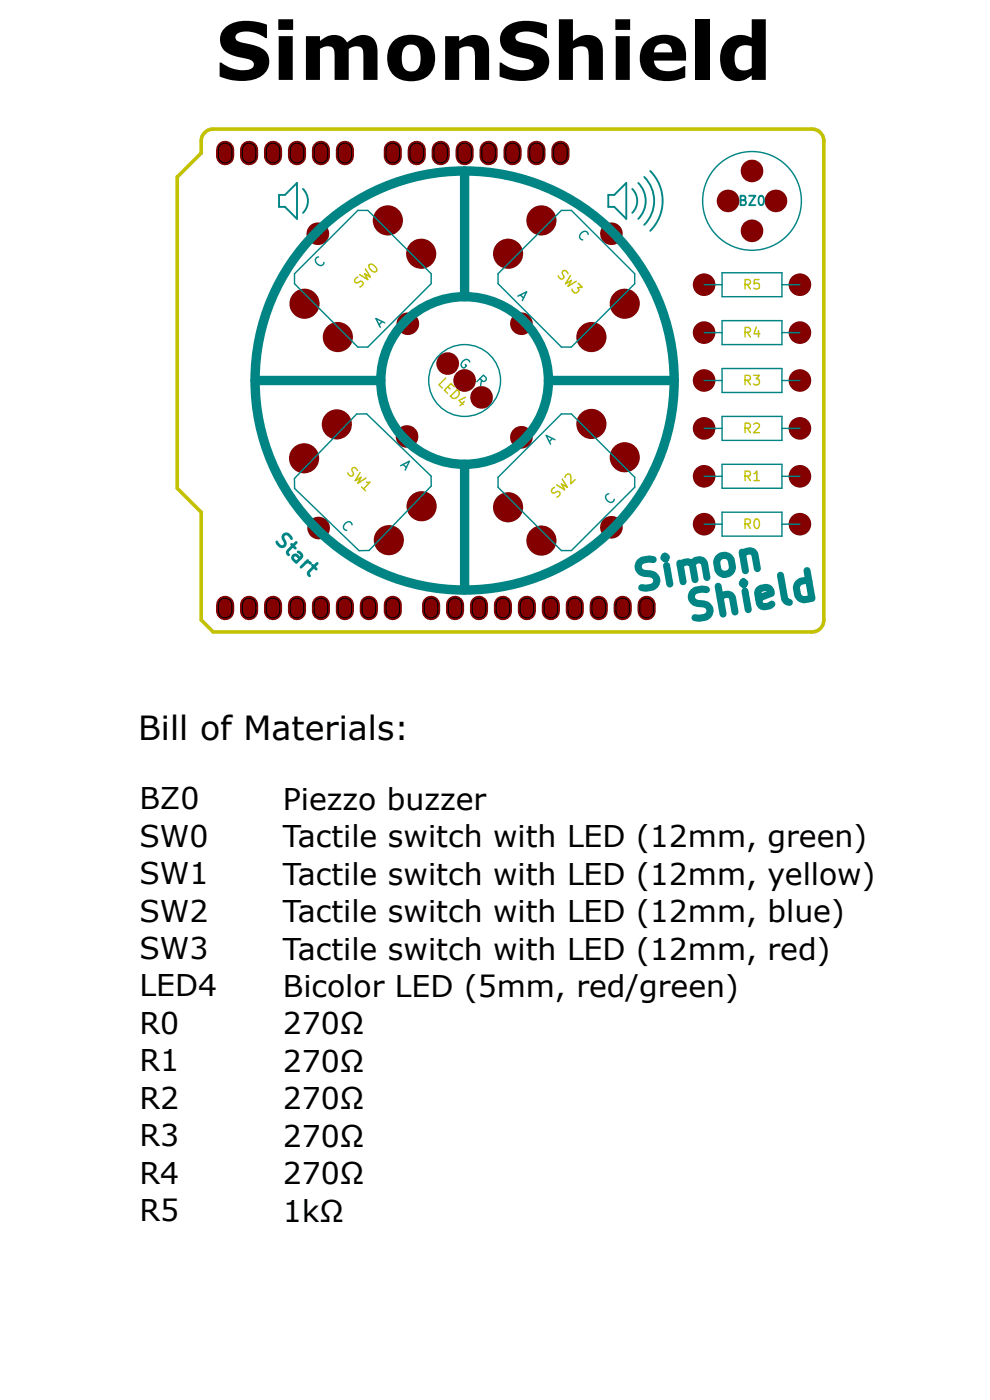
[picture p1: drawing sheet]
<svg xmlns="http://www.w3.org/2000/svg" width="210mm" height="297mm" viewBox="0 0 210 297" stroke-linecap="round" stroke-linejoin="round" font-family="sans-serif">
<g fill="none" stroke="#840084" stroke-width=".8">
<path d="M138.6 118.7l-.9-.1-1.4 .2a1.46 1.46 0 0 0-.9 1.6 1.46 1.46 0 0 0 1.4 1.3 2.19 2.19 0 0 1 2.5 1 1.52 1.52 0 0 1-.9 1.8l-1.4 .3-.9-.1M141 118l-.2 .3 .3 .3 .3-.4-.4-.2 .1 .6M141.4 120l.7 3.9M144.2 119.5l.7 3.9M146.9 119.9l.2-.6 .5-.4 .8-.2 .6 .2 .4 .5 .6 3.1M152.4 118.3a1.63 1.63 0 0 1 2.7 .4l.3 1.7a1.63 1.63 0 0 1-1.3 1.5 1.63 1.63 0 0 1-1.8-1l-.3-1.6zM157.4 117.1l.7 4M157.5 117.7a1.49 1.49 0 0 1 2.6-.2l.6 3.1M144.3 120a1.49 1.49 0 0 1 2.6-.1l.5 3.1M149.9 125.1l-.9-.1-1.5 .2a1.46 1.46 0 0 0-.9 1.6 1.46 1.46 0 0 0 1.4 1.2 2.2 2.2 0 0 1 2.5 1 1.54 1.54 0 0 1-.8 1.9l-1.4 .3-.9-.2M152.3 124.4l1.1 5.9M152.8 126.9a1.49 1.49 0 0 1 2.6-.2l.5 3.1"/>
<path d="M157.7 123.4l-.3 .4 .4 .2 .2-.3-.3-.3 .1 .6M158 125.4l.7 3.9M160.9 126.9l2.7-1-.1-.6-.4-.5-.6-.2-1.1 .2-.5 .4-.2 .6 .4 2.2 .4 .6 .6 .1 1.1-.2 .5-.3M165.6 122l.9 5.1 .3 .5 .6 .2M171.2 121l1 6M171.6 123.3l-.6-.2-1.2 .2-.7 .7-.2 .6 .3 1.7 .7 .8 .6 .1 1.2-.1 .5-.4"/>
</g>
<g fill="#840000">
<circle cx="159.5" cy="49" r="2.4"/>
<circle cx="159.5" cy="36.3" r="2.4"/>
<circle cx="154.4" cy="42.6" r="2.4"/>
<circle cx="164.6" cy="42.6" r="2.4"/>
</g>
<g fill="none" stroke="#840000" stroke-width="3.8">
<path d="M47.8 31.8v1.3M52.8 31.8v1.3M57.9 31.8v1.3M63 31.8v1.3M68.1 31.8v1.3M73.2 31.8v1.3M83.3 31.8v1.3M88.4 31.8v1.3M93.5 31.8v1.3M98.6 31.8v1.3M103.6 31.8v1.3M108.7 31.8v1.3"/>
<path d="M113.8 31.8v1.3M118.9 31.8v1.3M47.8 128.3v1.4M52.8 128.3v1.4M57.9 128.3v1.4M63 128.3v1.4M68.1 128.3v1.4M73.2 128.3v1.4M78.2 128.3v1.4M83.3 128.3v1.4M91.4 128.3v1.4M96.5 128.3v1.4"/>
<path d="M101.6 128.3v1.4M106.7 128.3v1.4M111.8 128.3v1.4M116.8 128.3v1.4M121.9 128.3v1.4M127 128.3v1.4M132.1 128.3v1.4M137.2 128.3v1.4"/>
</g>
<g fill="#840000">
<circle cx="98.6" cy="80.7" r="2.4"/>
<circle cx="102.1" cy="84.3" r="2.4"/>
<circle cx="95" cy="77.1" r="2.4"/>
<circle cx="149.4" cy="111.2" r="2.4"/>
<circle cx="169.7" cy="111.2" r="2.4"/>
<circle cx="149.4" cy="101" r="2.4"/>
<circle cx="169.7" cy="101" r="2.4"/>
<circle cx="149.4" cy="90.9" r="2.4"/>
<circle cx="169.7" cy="90.9" r="2.4"/>
<circle cx="149.4" cy="80.7" r="2.4"/>
<circle cx="169.7" cy="80.7" r="2.4"/>
<circle cx="149.4" cy="70.6" r="2.4"/>
<circle cx="169.7" cy="70.6" r="2.4"/>
<circle cx="149.4" cy="60.4" r="2.4"/>
<circle cx="169.7" cy="60.4" r="2.4"/>
<circle cx="64.6" cy="64.4" r="3.2"/>
<circle cx="71.7" cy="71.5" r="3.2"/>
<circle cx="89.3" cy="53.8" r="3.2"/>
<circle cx="82.3" cy="46.8" r="3.2"/>
<circle cx="86.5" cy="68.7" r="2.4"/>
<circle cx="67.4" cy="49.6" r="2.4"/>
<circle cx="82.5" cy="114.6" r="3.2"/>
<circle cx="89.4" cy="107.4" r="3.2"/>
<circle cx="71.4" cy="90" r="3.2"/>
<circle cx="64.5" cy="97.2" r="3.2"/>
<circle cx="86.3" cy="92.6" r="2.4"/>
<circle cx="67.6" cy="112" r="2.4"/>
<circle cx="132.5" cy="97" r="3.2"/>
<circle cx="125.5" cy="89.9" r="3.2"/>
<circle cx="107.8" cy="107.6" r="3.2"/>
<circle cx="114.8" cy="114.7" r="3.2"/>
<circle cx="110.6" cy="92.8" r="2.4"/>
<circle cx="129.7" cy="111.9" r="2.4"/>
<circle cx="114.8" cy="46.8" r="3.2"/>
<circle cx="107.8" cy="53.8" r="3.2"/>
<circle cx="125.5" cy="71.5" r="3.2"/>
<circle cx="132.5" cy="64.4" r="3.2"/>
<circle cx="110.6" cy="68.7" r="2.4"/>
<circle cx="129.7" cy="49.6" r="2.4"/>
</g>
<path d="M61.8 114.3l-.7-.9a.73 .73 0 0 0-.9 0 .73 .73 0 0 0-.1 1 1.1 1.1 0 0 1 .3 1.3 .76 .76 0 0 1-1 .2l-.7-.9M61.8 115.5l.8 .8M62.8 115.1l-1.8 1.8-.1 .3 .3 .5M63.2 117.1l.8 .5 .1 .3-.1 .3-1.2 1.1M63.8 118.4l-.9-.6a.59 .59 0 0 0-.7 .1 .59 .59 0 0 0-.1 .7l.8 .6M64.9 119.3a.78 .78 0 0 1 1 .2M65.3 118.9l-1.4 1.4M66.3 119.9l.8 .8M67.3 119.5l-1.8 1.8-.1 .3 .3 .5" fill="none" stroke="#008484" stroke-width=".6"/>
<path d="M135.4 38.8a5.4 5.4 0 0 1 0 7.6M136.7 37.5a7.2 7.2 0 0 1 0 10.2M137.9 36.3a9 9 0 0 1 0 12.7M59.2 41.4h1.3l2.5-2.6v7.6l-2.5-2.5h-1.3zM64.3 40.1a3.6 3.6 0 0 1 0 5.1M129 41.4h1.3l2.5-2.6v7.6l-2.5-2.5h-1.3zM134.1 40.1a3.6 3.6 0 0 1 0 5.1M157.1 42.5l.8-.1 .2-.3-.1-.4-.2-.2h-.7v2h.8a.53 .53 0 0 0 .3-.5 .53 .53 0 0 0-.4-.5M158.9 41.5h1.3l-1.3 2h1.3M161.2 41.6l.4-.1a1.25 1.25 0 0 1 0 2h-.2a1.33 1.33 0 0 1-.2-1.9z" fill="none" stroke="#008484" stroke-width=".4"/>
<g fill="none" stroke="#008484" stroke-width="1.5">
<path d="M138.6 118.7l-.9-.1-1.4 .2a1.46 1.46 0 0 0-.9 1.6 1.46 1.46 0 0 0 1.4 1.3 2.19 2.19 0 0 1 2.5 1 1.52 1.52 0 0 1-.9 1.8l-1.4 .3-.9-.1M141 118l-.2 .3 .3 .3 .3-.4-.4-.2 .1 .6M141.4 120l.7 3.9M144.2 119.5l.7 3.9M146.9 119.9l.2-.6 .5-.4 .8-.2 .6 .2 .4 .5 .6 3.1M152.4 118.3a1.63 1.63 0 0 1 2.7 .4l.3 1.7a1.63 1.63 0 0 1-1.3 1.5 1.63 1.63 0 0 1-1.8-1l-.3-1.6zM157.4 117.1l.7 4M157.5 117.7a1.49 1.49 0 0 1 2.6-.2l.6 3.1M144.3 120a1.49 1.49 0 0 1 2.6-.1l.5 3.1M149.9 125.1l-.9-.1-1.5 .2a1.46 1.46 0 0 0-.9 1.6 1.46 1.46 0 0 0 1.4 1.2 2.2 2.2 0 0 1 2.5 1 1.54 1.54 0 0 1-.8 1.9l-1.4 .3-.9-.2M152.3 124.4l1.1 5.9M152.8 126.9a1.49 1.49 0 0 1 2.6-.2l.5 3.1"/>
<path d="M157.7 123.4l-.3 .4 .4 .2 .2-.3-.3-.3 .1 .6M158 125.4l.7 3.9M160.9 126.9l2.7-1-.1-.6-.4-.5-.6-.2-1.1 .2-.5 .4-.2 .6 .4 2.2 .4 .6 .6 .1 1.1-.2 .5-.3M165.6 122l.9 5.1 .3 .5 .6 .2M171.2 121l1 6M171.6 123.3l-.6-.2-1.2 .2-.7 .7-.2 .6 .3 1.7 .7 .8 .6 .1 1.2-.1 .5-.4"/>
</g>
<g fill="none" stroke="#008484" stroke-width="2">
<path d="M98.6 36.3v26.6M54.1 80.7h26.7M98.6 98.5v26.7M116.3 80.7h26.7"/>
<circle cx="98.6" cy="80.7" r="44.5"/>
<circle cx="98.6" cy="80.7" r="17.8"/>
</g>
<g fill="none" stroke="#008484" stroke-width=".3">
<path d="M62.5 58.1l13.4-13.5h2.1l13.5 13.5v2.1l-13.5 13.4h-2.1l-13.4-13.4zM67.6 54.5a.8 .8 0 0 0-.7 .7 .8 .8 0 0 0 .5 .9 .75 .75 0 0 0 .8 .2 .75 .75 0 0 0 .5-.6M105.6 58.1l13.5-13.5h2.1l13.4 13.5v2.1l-13.4 13.4h-2.1l-13.5-13.4zM124.8 49.7a.8 .8 0 0 0-.7-.7 .8 .8 0 0 0-.9 .5 .75 .75 0 0 0-.3 .8 .75 .75 0 0 0 .7 .6M153.2 57.9h12.7v5h-12.7zM81.1 68.2l-.7 .7M81.6 68.5l-1.9-1 1 1.9M99.6 76.8a.98 .98 0 0 0-1.3-.4 .98 .98 0 0 0-.4 1.4l.6 .3 .5-.5-.3-.3M109.8 62.8l1.9-.9-.9 1.9M110.4 62.6l.7 .6M149.4 70.6h3.8M149.4 60.4h3.8"/>
<path d="M153.2 68h12.7v5.1h-12.7zM153.2 78.2h12.7v5.1h-12.7zM165.9 70.6h3.8M165.9 60.4h3.8M75.7 87.8h2.1l13.6 13.2 .1 2.1-13.2 13.7h-2.1l-13.7-13.2v-2.1zM85 98.8l1.9-1-1 1.9M85.5 98.5l.7 .7M101.8 80.3l.5 .6a.54 .54 0 0 0 .7-.1 .54 .54 0 0 0 .1-.7l-.6-.5-1.4 1.4M102.1 80.6l-.2 1.2M117.2 93l-.7 .7M117.7 93.3l-1.9-1 1 1.9M119.1 87.8h2.1l13.4 13.5v2.1l-13.4 13.4h-2.1l-13.5-13.4v-2.1z"/>
<path d="M149.4 90.9h3.8M149.4 80.7h3.8M153.2 88.3h12.7v5.1h-12.7zM153.2 98.5h12.7v5.1h-12.7zM165.9 90.9h3.8M165.9 80.7h3.8M74.7 111.3a.81 .81 0 0 0-.7-.7 .81 .81 0 0 0-.9 .6 .75 .75 0 0 0-.2 .8 .75 .75 0 0 0 .6 .5M129.1 104.8a.8 .8 0 0 0-.7 .7 .8 .8 0 0 0 .5 .8 .75 .75 0 0 0 .8 .3 .75 .75 0 0 0 .6-.7M149.4 111.2h3.8M149.4 101h3.8M153.2 108.7h12.7v5h-12.7zM165.9 111.2h3.8"/>
<path d="M165.9 101h3.8"/>
<circle cx="159.5" cy="42.6" r="10.5"/>
<circle cx="98.6" cy="80.7" r="7.6"/>
</g>
<g fill="none" stroke="#c2c200" stroke-width=".3">
<path d="M75.9 58.8l-.6 .5v.5l.5 .2 .8-.3 .4 .4v.3l-.6 .5M77.5 57l1.1 1.8-1.3-.8 .7 1.3-1.7-1M78.4 56.1a1.26 1.26 0 0 1 1.5 1.4l-.2 .1a1.25 1.25 0 0 1-1.4-1.4zM120.5 58l-.5-.6h-.5l-.2 .5 .3 .9-.4 .4-.3-.1-.5-.6M121 58.5l-1.1 1.7 1.3-.7-.7 1.2 1.7-1M161 59.3h-1l-.1 1 .3-.2 .7 .1 .2 .2-.1 .7-.3 .2h-.5l-.3-.2M122.6 60.1l.9 .8-1 .1a.53 .53 0 0 1 .2 .8l-.3 .3-.4 .1-.6-.5v-.3M158 70.5h.8a.54 .54 0 0 0 .4-.5 .54 .54 0 0 0-.4-.5h-.8v2M158 60.3h.8a.54 .54 0 0 0 .4-.5 .54 .54 0 0 0-.4-.5h-.8v2M158.5 70.5l.7 1M158.5 60.3l.7 1M159.8 79.6h1.3l-.7 .8 .6 .2v.8l-.3 .2h-.6l-.3-.2"/>
<path d="M160.4 69.4l-.5 1.4h1.3M160.9 70.1v1.4M75.8 99.8l-.4-.6h-.4l-.4 .4 .4 .9-.2 .4h-.6l-.4-.6M94.5 80.2l-1.4 1.4 .7 .7M95 82l.5 .5M96.4 82l-.7-.6-1.4 1.4 .6 .7M97 82.7a1.01 1.01 0 0 1 .1 1.5 1.01 1.01 0 0 1-1.6-.1zM98.5 85.1l-.9 1M98.7 84.3l-1.3 .6 .8 .9M158 90.8l1-.1a.54 .54 0 0 0 .2-.5 .54 .54 0 0 0-.4-.4h-.8v2M158 80.7h.8a.54 .54 0 0 0 .4-.6 .54 .54 0 0 0-.4-.5h-.8v2M158.5 90.8l.7 1"/>
<path d="M158.5 80.7l.7 .9M159.9 90l.3-.2 .7 .1a.54 .54 0 0 1 .1 .7l-1.2 1.2h1.3M76.4 100.2l-1.1 1.8 1.3-.8-.7 1.3 1.7-1.1M76.7 103.3l.8 .8M77.7 102.3h.8l-1.4 1.4M117.7 103.4l-.7 .5v.3l.4 .4 .9-.3 .4 .2v.5l-.6 .5M119.3 101.6l1 1.8-1.2-.8 .7 1.3-1.7-1.1M119.9 101.3v-.3l.6-.4a.54 .54 0 0 1 .6 .4v1.6l.9-.8M158 111.1h.8a.54 .54 0 0 0 .4-.5 .54 .54 0 0 0-.4-.5h-.8v2M158 101l1-.1a.54 .54 0 0 0 .2-.5 .54 .54 0 0 0-.4-.5h-.8v2M158.5 111.1l.7 1M158.5 101l.7 .9"/>
<path d="M159.9 100.5l.6-.6v2M159.9 101.9h1.2M160.1 110.3l.5-.2a1.25 1.25 0 0 1 0 2l-.4-.1-.2-.3-.1-.8z"/>
</g>
<path d="M43.6 27.9l1-.5h.6h127a2.54 2.54 0 0 1 2.6 2.5v101.6a2.54 2.54 0 0 1-2.6 2.6h-127l-2.5-2.6v-22.8l-5.1-5.1v-66.1l5.1-5v-2.6a2.53 2.53 0 0 1 .9-2z" fill="none" stroke="#c2c200" stroke-width=".76"/>
<g fill="none" stroke="#000" stroke-width=".21">
<path d="M46.8 30.7a1.44 1.44 0 0 1 1.5-.2 1.44 1.44 0 0 1 .9 1.3v1.3a1.43 1.43 0 0 1-1.4 1.4 1.43 1.43 0 0 1-1.5-1.4v-1.3l.2-.6zM51.4 31.8v1.3M51.4 31.8a1.42 1.42 0 0 1 1.4-1.4 1.42 1.42 0 0 1 1.5 1.4v1.3a1.42 1.42 0 0 1-1.5 1.4 1.42 1.42 0 0 1-1.4-1.4M56.9 30.7a1.44 1.44 0 0 1 1.6-.2 1.44 1.44 0 0 1 .8 1.3v1.3a1.43 1.43 0 0 1-1.4 1.4 1.43 1.43 0 0 1-1.4-1.4v-1.3l.1-.6zM62 30.7a1.44 1.44 0 0 1 1.6-.2 1.44 1.44 0 0 1 .8 1.3v1.3a1.43 1.43 0 0 1-1.4 1.4 1.43 1.43 0 0 1-1.4-1.4v-1.3l.1-.6zM67.1 30.7a1.44 1.44 0 0 1 1.5-.2 1.44 1.44 0 0 1 .9 1.3v1.3a1.43 1.43 0 0 1-1.4 1.4 1.43 1.43 0 0 1-1.4-1.4v-1.3l.1-.6zM72.2 30.7a1.44 1.44 0 0 1 1.5-.2 1.44 1.44 0 0 1 .9 1.3v1.3a1.43 1.43 0 0 1-1.4 1.4 1.43 1.43 0 0 1-1.5-1.4v-1.3l.2-.6zM82.3 30.7a1.44 1.44 0 0 1 1.6-.2 1.44 1.44 0 0 1 .8 1.3v1.3a1.43 1.43 0 0 1-1.4 1.4 1.43 1.43 0 0 1-1.4-1.4v-1.3l.1-.6zM87.4 30.7a1.44 1.44 0 0 1 1.6-.2 1.44 1.44 0 0 1 .8 1.3v1.3a1.43 1.43 0 0 1-1.4 1.4 1.43 1.43 0 0 1-1.4-1.4v-1.3l.1-.6zM92.5 30.7a1.44 1.44 0 0 1 1.5-.2 1.44 1.44 0 0 1 .9 1.3v1.3a1.43 1.43 0 0 1-1.4 1.4 1.43 1.43 0 0 1-1.4-1.4v-1.3l.1-.6zM97.6 30.7a1.44 1.44 0 0 1 1.5-.2 1.44 1.44 0 0 1 .9 1.3v1.3a1.43 1.43 0 0 1-1.4 1.4 1.43 1.43 0 0 1-1.5-1.4v-1.3l.2-.6zM102.7 30.7a1.44 1.44 0 0 1 1.5-.2 1.44 1.44 0 0 1 .9 1.3v1.3a1.43 1.43 0 0 1-1.5 1.4 1.43 1.43 0 0 1-1.4-1.4v-1.3l.1-.6z"/>
<path d="M107.7 30.7a1.44 1.44 0 0 1 1.6-.2 1.44 1.44 0 0 1 .8 1.3v1.3a1.43 1.43 0 0 1-1.4 1.4 1.43 1.43 0 0 1-1.4-1.4v-1.3l.1-.6zM112.8 30.7a1.44 1.44 0 0 1 1.6-.2 1.44 1.44 0 0 1 .8 1.3v1.3a1.43 1.43 0 0 1-1.4 1.4 1.43 1.43 0 0 1-1.4-1.4v-1.3l.1-.6zM117.9 30.7a1.44 1.44 0 0 1 1.5-.2 1.44 1.44 0 0 1 .9 1.3v1.3a1.43 1.43 0 0 1-1.4 1.4 1.43 1.43 0 0 1-1.4-1.4v-1.3l.1-.6zM46.3 128.3v1.4a1.42 1.42 0 0 0 1.5 1.4 1.42 1.42 0 0 0 1.4-1.4v-1.4M46.3 128.3a1.42 1.42 0 0 1 1.5-1.4 1.42 1.42 0 0 1 1.4 1.4M51.4 128.3v1.4M51.4 128.3a1.42 1.42 0 0 1 1.4-1.4 1.42 1.42 0 0 1 1.5 1.4M54.3 128.3v1.4a1.42 1.42 0 0 1-1.5 1.4 1.42 1.42 0 0 1-1.4-1.4M56.5 128.3v1.4a1.42 1.42 0 0 0 1.4 1.4 1.42 1.42 0 0 0 1.4-1.4v-1.4M56.5 128.3a1.42 1.42 0 0 1 1.4-1.4 1.42 1.42 0 0 1 1.4 1.4M61.6 128.3v1.4a1.42 1.42 0 0 0 1.4 1.4 1.42 1.42 0 0 0 1.4-1.4v-1.4M61.6 128.3a1.42 1.42 0 0 1 1.4-1.4 1.42 1.42 0 0 1 1.4 1.4"/>
<path d="M66.7 128.3v1.4a1.42 1.42 0 0 0 1.4 1.4 1.42 1.42 0 0 0 1.4-1.4v-1.4M66.7 128.3a1.42 1.42 0 0 1 1.4-1.4 1.42 1.42 0 0 1 1.4 1.4M71.7 128.3v1.4a1.42 1.42 0 0 0 1.5 1.4 1.42 1.42 0 0 0 1.4-1.4v-1.4M71.7 128.3a1.42 1.42 0 0 1 1.5-1.4 1.42 1.42 0 0 1 1.4 1.4M76.8 128.3v1.4a1.42 1.42 0 0 0 1.4 1.4 1.42 1.42 0 0 0 1.5-1.4v-1.4M76.8 128.3a1.42 1.42 0 0 1 1.4-1.4 1.42 1.42 0 0 1 1.5 1.4M81.9 128.3v1.4a1.42 1.42 0 0 0 1.4 1.4 1.42 1.42 0 0 0 1.4-1.4v-1.4M81.9 128.3a1.42 1.42 0 0 1 1.4-1.4 1.42 1.42 0 0 1 1.4 1.4M90 128.3v1.4M90 128.3a1.42 1.42 0 0 1 1.4-1.4 1.42 1.42 0 0 1 1.5 1.4M92.9 128.3v1.4a1.42 1.42 0 0 1-1.5 1.4 1.42 1.42 0 0 1-1.4-1.4M95.1 128.3v1.4a1.42 1.42 0 0 0 1.4 1.4 1.42 1.42 0 0 0 1.4-1.4v-1.4"/>
<path d="M95.1 128.3a1.42 1.42 0 0 1 1.4-1.4 1.42 1.42 0 0 1 1.4 1.4M100.2 128.3v1.4a1.42 1.42 0 0 0 1.4 1.4 1.42 1.42 0 0 0 1.4-1.4v-1.4M100.2 128.3a1.42 1.42 0 0 1 1.4-1.4 1.42 1.42 0 0 1 1.4 1.4M105.3 128.3v1.4a1.42 1.42 0 0 0 1.4 1.4 1.42 1.42 0 0 0 1.4-1.4v-1.4M105.3 128.3a1.42 1.42 0 0 1 1.4-1.4 1.42 1.42 0 0 1 1.4 1.4M110.3 128.3v1.4a1.42 1.42 0 0 0 1.5 1.4 1.42 1.42 0 0 0 1.4-1.4v-1.4M110.3 128.3a1.42 1.42 0 0 1 1.5-1.4 1.42 1.42 0 0 1 1.4 1.4M115.4 128.3v1.4M115.4 128.3a1.42 1.42 0 0 1 1.4-1.4 1.42 1.42 0 0 1 1.5 1.4M118.3 128.3v1.4a1.42 1.42 0 0 1-1.5 1.4 1.42 1.42 0 0 1-1.4-1.4M120.5 128.3v1.4a1.42 1.42 0 0 0 1.4 1.4 1.42 1.42 0 0 0 1.4-1.4v-1.4M120.5 128.3a1.42 1.42 0 0 1 1.4-1.4 1.42 1.42 0 0 1 1.4 1.4"/>
<path d="M125.6 128.3v1.4a1.42 1.42 0 0 0 1.4 1.4 1.42 1.42 0 0 0 1.4-1.4v-1.4M125.6 128.3a1.42 1.42 0 0 1 1.4-1.4 1.42 1.42 0 0 1 1.4 1.4M130.7 128.3v1.4a1.42 1.42 0 0 0 1.4 1.4 1.42 1.42 0 0 0 1.4-1.4v-1.4M130.7 128.3a1.42 1.42 0 0 1 1.4-1.4 1.42 1.42 0 0 1 1.4 1.4M135.7 128.3v1.4a1.42 1.42 0 0 0 1.5 1.4 1.42 1.42 0 0 0 1.4-1.4v-1.4M135.7 128.3a1.42 1.42 0 0 1 1.5-1.4 1.42 1.42 0 0 1 1.4 1.4"/>
</g>
<text font-size="16.9" x="45.7" y="17">SimonShield</text>
<text font-size="7.1" x="29.3" y="156.9">Bill of Materials:</text>
<g font-size="6.3">
<text x="29.6" y="171.7">BZ0</text>
<text x="60" y="171.8">Piezzo buzzer</text>
<text x="29.6" y="179.6">SW0</text>
<text x="60" y="179.8">Tactile switch with LED (12mm, green)</text>
<text x="29.6" y="187.6">SW1</text>
<text x="60" y="187.7">Tactile switch with LED (12mm, yellow)</text>
<text x="29.6" y="195.5">SW2</text>
<text x="60" y="195.6">Tactile switch with LED (12mm, blue)</text>
<text x="29.6" y="203.5">SW3</text>
<text x="60" y="203.6">Tactile switch with LED (12mm, red)</text>
<text x="29.6" y="211.4">LED4</text>
<text x="60" y="211.5">Bicolor LED (5mm, red/green)</text>
<text x="29.6" y="219.3">R0</text>
<text x="60" y="219.4">270Ω</text>
<text x="29.6" y="227.3">R1</text>
<text x="60" y="227.4">270Ω</text>
<text x="29.6" y="235.2">R2</text>
<text x="60" y="235.3">270Ω</text>
<text x="29.6" y="243.1">R3</text>
<text x="60" y="243.3">270Ω</text>
<text x="29.6" y="251.1">R4</text>
<text x="60" y="251.2">270Ω</text>
<text x="29.6" y="259">R5</text>
<text x="60" y="259.1">1kΩ</text>
</g>
</svg>
